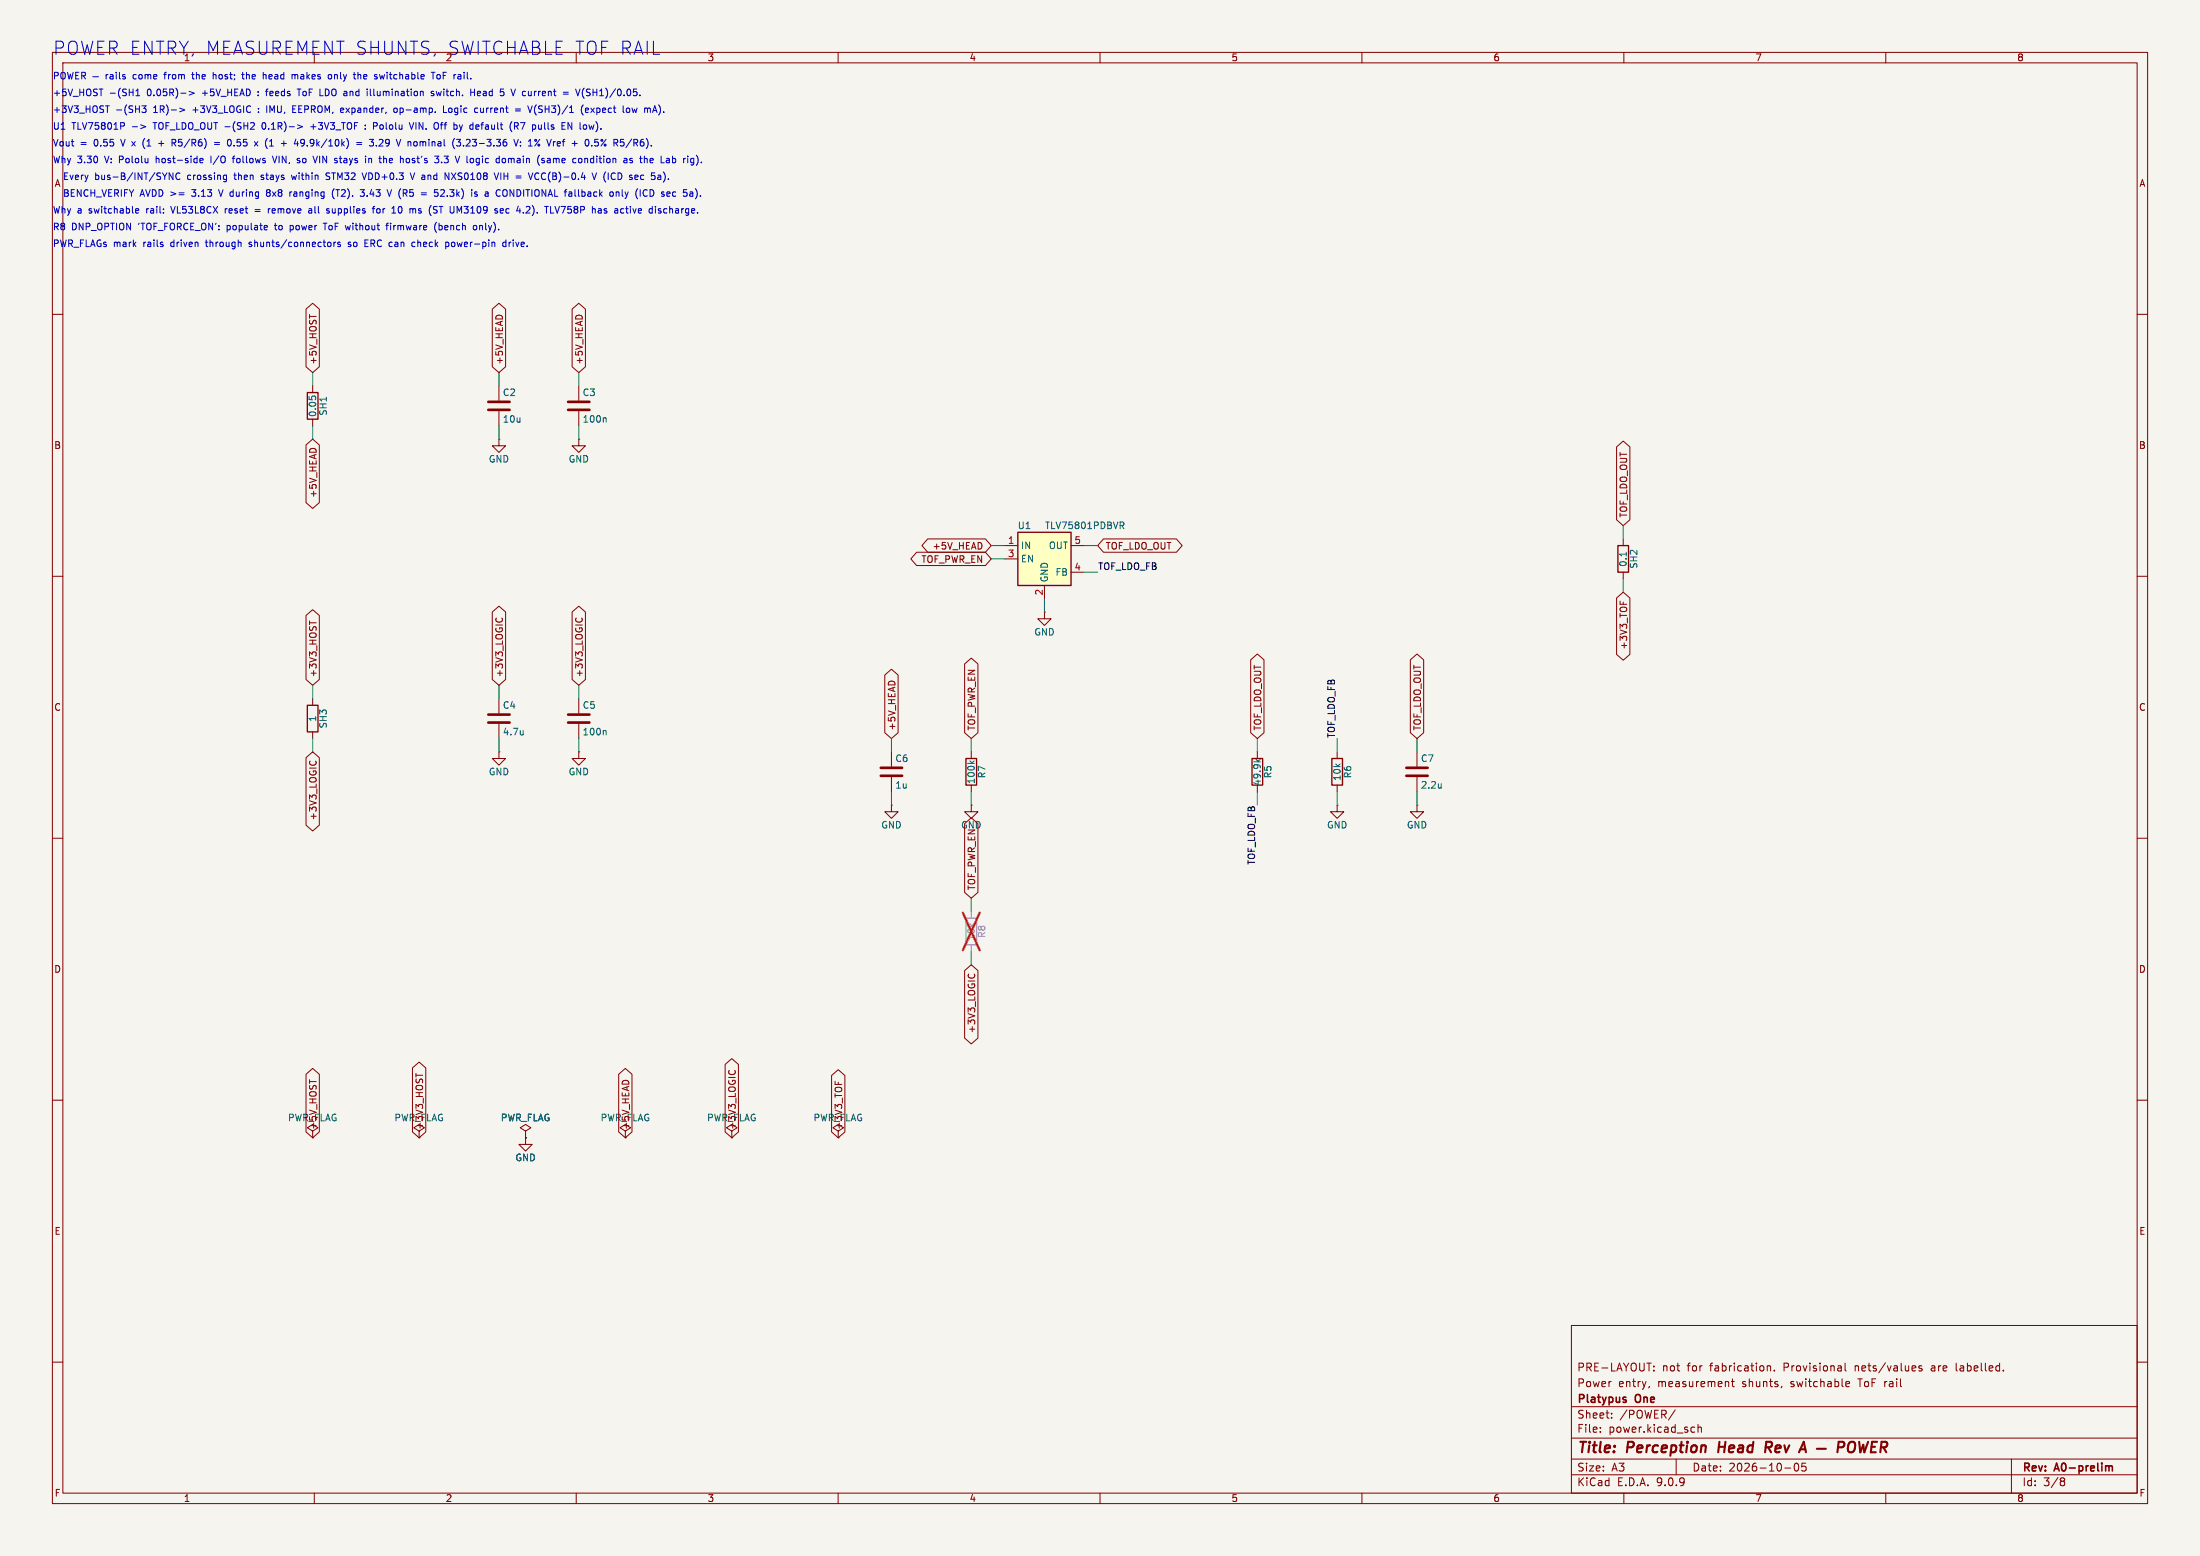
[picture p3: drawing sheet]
<svg xmlns="http://www.w3.org/2000/svg" width="420mm" height="297mm" viewBox="0 0 420 297" stroke-linecap="round" stroke-linejoin="round" font-family="sans-serif">
<path d="M0 0h420v297h-420z" fill="#f5f4ef" stroke="#f5f4ef" stroke-width=".19"/>
<g fill="none" stroke="#840000" stroke-width=".19">
<path d="M10 10h400v277h-400zM12 12h396v273h-396zM160 10v2M210 10v2M260 10v2M310 10v2M360 10v2M10 60h2M408 60h2M10 110h2M408 110h2M95.2 133.4v2.7"/>
<path d="M95.2 138.2v2.8M10 160h2M408 160h2M10 210h2M408 210h2M300 253h108v32h-108zM10 260h2M300 278.5h108M300 274.5h108M300 268.5h108M305.5 273.2v.2M305.5 272.5v.1"/>
<path d="M307.7 270.5v.2M307.7 269.8v.1M314.9 264.6l-.2 .3M315.7 261.5v.2M315.7 260.8v.1M319.8 269.1l-1.3 1.9M320 278.5v3M323.1 272.4l.4 .1M323.5 273.3l-.4 .1M324.2 272.5l.2-.1 .3 .1 .1 .9M324.2 271.9v1.5M329.9 263.8l.1 .9"/>
<path d="M330.5 263.7h.6M330.7 263.2v1.3l.4 .2M337.4 260.7v1M337.4 260.8l.2-.1 .3 .1 .1 .9M338.7 261.5v.2M340.2 264.6l-.2 .3M342.7 279.4l.2-.1a.8 .8 0 0 1 .5 .7 .8 .8 0 0 1-.5 .8l-.2-.2-.2-.4zM344.7 279.3h-.7l-.1 .7 .3-.1h.5l.1 .2-.1 .5-.2 .2-.6-.2M352.2 260.2v1.3l.2 .2M352.4 263.8l.5-.1 .2 .3-.7 .2M352.4 264.6h.6M365.7 260.8v.2l-.7 .2"/>
<path d="M366.9 260.8l-.4-.1-.2 .2 .1 .2 .5 .2v.3h-.6M373.4 260.2l.1 1.4M382.4 261.5v.2M384 278.5v6.5M408 260h2M60 285v2M110 285v2M160 285v2M210 285v2M260 285v2M300 281.5h108M310 285v2"/>
<path d="M340.7 280.2h1.2M360 285v2M393.6 282.7h.3M393.9 282.7l.2 .2 .1 .4-.2 .2-.4 .1M394.2 282.4l-.3 .3"/>
</g>
<path d="M310.3 267.2l.2 .2-.2 .3M310.3 266.7l.1 .1M402.5 279.9l.1 .1M402.6 280v.8M402.6 280l.2-.2 .4 .1 .1 .9" fill="none" stroke="#840000" stroke-width=".3"/>
<path d="M328.3 275.2l-.3 2M337.5 276.3l.6 .9M338 275.2h-.8l-.2 2M338 276.2l-.9 .1M350.9 276.3h.7a.55 .55 0 0 0 .5-.5 .55 .55 0 0 0-.3-.6h-.8l-.2 2M353 275.5a.69 .69 0 0 1 1.1 0 1.47 1.47 0 0 1-.6 1.7l-.5-.1a1.5 1.5 0 0 1 0-1.6zM354.9 275.2l.2 2 .6-1.4 .2 1.4 .7-2M357.3 276.2h.6M358.3 275.2h-.9l-.3 2h1M359.1 276.3h.7a.55 .55 0 0 0 .5-.5 .55 .55 0 0 0-.3-.6h-.8l-.2 2M359.5 276.3l.6 .9" fill="none" stroke="#840000" stroke-width=".4"/>
<path d="M93.2 136.4h4.1M93.2 137.9h4.1" fill="none" stroke="#840000" stroke-width=".51"/>
<path d="M99.9 139.4v.9M99.9 140.2h-.1" fill="none" stroke="#006464" stroke-width=".19"/>
<path d="M194.3 101.6h10.2v10.2h-10.2z" fill="#ffffc2"/>
<path d="M58.7 74.9h2v5.1h-2zM194.3 101.6h10.2v10.2h-10.2zM308.9 104.1h2v5.1h-2zM58.7 134.6h2v5.1h-2zM184.4 144.8h2v5.1h-2zM239 144.8h2v5.1h-2zM254.3 144.8h2v5.1h-2z" fill="none" stroke="#840000" stroke-width=".25"/>
<g fill="none" stroke="#840000" stroke-width=".19">
<path d="M58.4 59l1.3-1.1 1.3 1.1v11l-1.3 1.1-1.3-1.1zM94 59l1.2-1.1 1.3 1.1v11l-1.3 1.1-1.2-1.1zM109.2 59l1.3-1.1 1.3 1.1v11l-1.3 1.1-1.3-1.1zM59.7 73.7v1.2M95.2 73.7v2.8M95.2 78.5v2.8M110.5 73.7v2.8M110.5 78.5v2.8M58.4 84.9l1.3-1.1 1.3 1.1v11l-1.3 1.2-1.3-1.2zM59.7 80v1.3M95.2 83.8v1.3h1.3l-1.3 1.3-1.2-1.3h1.2M95.2 83.8h.1"/>
<path d="M110.5 83.8v1.3h1.3l-1.3 1.3-1.3-1.3h1.3M110.5 83.8h.1M308.6 85.3l1.3-1.1 1.3 1.1v13.9l-1.3 1.1-1.3-1.1zM58.4 117.5l1.3-1.1 1.3 1.1v12.2l-1.3 1.1-1.3-1.1zM59.1 118.5v.7M94 116.8l1.2-1.1 1.3 1.1v12.9l-1.3 1.1-1.2-1.1zM94.8 118l-.1 .2M95.8 118l.1 .2M109.2 116.8l1.3-1.1 1.3 1.1v12.9l-1.3 1.1-1.3-1.1zM110 118l-.1 .2M111 118l.2 .2M175 105.4h13.1l1.1 1.3-1.1 1.3h-13.1l-1.1-1.3z"/>
<path d="M177.1 102.9h11l1.1 1.2-1.1 1.3h-11l-1.1-1.3zM191.8 104.1h2.5M191.8 106.7h2.5M199.4 116.8v1.3h1.3l-1.3 1.3-1.3-1.3h1.3M199.4 116.8h.1M199.4 111.8v2.5M204.5 104.1h2.5M204.5 109.2h2.5M210.7 102.9h13.9l1.1 1.2-1.1 1.3h-13.9l-1.2-1.3zM308.6 114.1l1.3-1.1 1.3 1.1v10.8l-1.3 1.1-1.3-1.1zM309.3 114.7v.6M309.9 102.9v1.2"/>
<path d="M309.9 109.2v1.3M59.7 133.4v1.2M59.7 139.7v1.3M110.5 133.4v2.7M110.5 138.2v2.8M168.9 128.8l1.3-1.1 1.3 1.1v11.1l-1.3 1.1-1.3-1.1zM184.1 126.7l1.3-1.1 1.3 1.1v13.2l-1.3 1.1-1.3-1.1zM238.8 125.9l1.2-1.1 1.3 1.1v14l-1.3 1.1-1.2-1.1zM269.2 125.9l1.3-1.1 1.3 1.1v14l-1.3 1.1-1.3-1.1zM58.4 144.6l1.3-1.1 1.3 1.1v12.9l-1.3 1.1-1.3-1.1zM59.2 145.3l-.1 .2M60.2 145.3l.2 .2"/>
<path d="M95.2 143.5v1.3h1.3l-1.3 1.3-1.2-1.3h1.2M95.2 143.5h.1M110.5 143.5v1.3h1.3l-1.3 1.3-1.3-1.3h1.3M110.5 143.5h.1M170.2 153.7v1.2h1.2l-1.2 1.3-1.3-1.3h1.3M170.2 153.7h.1M170.2 143.5v2.8M170.2 148.3v2.8M184.1 157.2l1.3-1.1 1.3 1.1v13.1l-1.3 1.2-1.3-1.2zM185.4 153.7v1.2h1.3l-1.3 1.3-1.3-1.3h1.3M185.4 153.7h.1M185.4 143.5v1.3"/>
<path d="M185.4 149.9v1.2M240 143.5v1.3M240 149.9v1.2M255.3 153.7v1.2h1.2l-1.2 1.3-1.3-1.3h1.3M255.3 153.7h.1M255.3 143.5v1.3M255.3 149.9v1.2M270.5 153.7v1.2h1.3l-1.3 1.3-1.3-1.3h1.3M270.5 153.7h.1M270.5 143.5v2.8M270.5 148.3v2.8M184.1 185.3l1.3-1.1 1.3 1.1v12.8l-1.3 1.2-1.3-1.2z"/>
<path d="M184.9 185.9l-.1 .3M186 185.9l.1 .3M58.4 205l1.3-1.1 1.3 1.1v11.1l-1.3 1.1-1.3-1.1zM59.7 215.9l1-.6-1-.7-1 .7 1 .6v1.3M59.7 217.2h.1M78.7 203.8l1.3-1.1 1.3 1.1v12.3l-1.3 1.1-1.3-1.1zM79.4 204.9v.7M80 215.9l1-.6-1-.7-1 .7 1 .6v1.3M80 217.2h.1M100.3 217.2v1.2h1.3l-1.3 1.3-1.2-1.3h1.2M100.3 217.2h.1M100.3 215.9l1-.6-1-.7-1 .7 1 .6v1.3"/>
<path d="M118.1 205l1.3-1.1 1.3 1.1v11.1l-1.3 1.1-1.3-1.1zM119.4 215.9l1-.6-1-.7-1 .7 1 .6v1.3M119.4 217.2h.1M138.4 203.2l1.3-1.1 1.3 1.1v12.9l-1.3 1.1-1.3-1.1zM139.2 204.3l-.1 .3M139.7 215.9l1-.6-1-.7-1 .7 1 .6v1.3M139.7 217.2h.1M140.2 204.3l.2 .3M158.7 205.3l1.3-1.1 1.3 1.1v10.8l-1.3 1.1-1.3-1.1zM159.4 206.4v.6M160 215.9l1-.6-1-.7-1 .7 1 .6v1.3M160 217.2h.1"/>
</g>
<g fill="none" stroke="#006464" stroke-width=".19">
<path d="M59 75.7v.6M59.5 75.7l.2-.1 .5 .1M115.5 79.7l.2 .2v.7M213.8 99.6h.5l.3 .3-.2 .3-.6 .1M214.1 100.3l.5 .6M310.5 105.4v.7M115.5 139.4l.2 .2v.7M185.2 145.2l.4 .5M186 145.2l-.5 .4M239.8 144.9l.4 .5M240.6 144.9l-.5 .4M275.1 149.6v.8"/>
<path d="M275.1 150.3v.1"/>
</g>
<path d="M93.2 76.7h4.1M93.2 78.2h4.1M108.5 76.7h4M108.5 78.2h4M108.5 136.4h4M108.5 137.9h4M168.1 146.6h4.1M168.1 148.1h4.1M268.5 146.6h4M268.5 148.1h4" fill="none" stroke="#840000" stroke-width=".51"/>
<path d="M184.4 175.3h2v5h-2z" fill="none" stroke="#9c9b98" stroke-width=".25"/>
<path d="M185.4 174v1.3M185.4 180.3v1.3" fill="none" stroke="#9c9b98" stroke-width=".19"/>
<path d="M183.8 174.2l3.2 7.2M187 174.2l-3.2 7.2" fill="none" stroke="#e12e31" stroke-width=".46"/>
<g fill="none" stroke="#009600" stroke-width=".19">
<path d="M59.7 71.1v2.6M95.2 71.1v2.6M110.5 71.1v2.6M59.7 81.3v2.5M95.2 81.3v2.5M110.5 81.3v2.5M189.2 104.1h2.6M189.2 106.7h2.6M199.4 114.3v2.5M207 104.1h2.5M207 109.2h2.5M309.9 100.3v2.6"/>
<path d="M309.9 110.5v2.5M59.7 130.8v2.6M95.2 130.8v2.6M110.5 130.8v2.6M59.7 141v2.5M95.2 141v2.5M110.5 141v2.5M170.2 141v2.5M170.2 151.1v2.6M185.4 141v2.5M185.4 151.1v2.6M240 141v2.5"/>
<path d="M240 151.1v2.6M255.3 141v2.5M255.3 151.1v2.6M270.5 141v2.5M270.5 151.1v2.6M185.4 171.5v2.5M185.4 181.6v2.6"/>
</g>
<g fill="none" stroke="#0000c2" stroke-width=".19">
<path d="M10.4 14.5l.6-.1 .1-.2v-.3l-.7-.1v1.3M11.7 14l.2-.2a.43 .43 0 0 1 .6 .4v.4a.42 .42 0 0 1-.5 .5 .42 .42 0 0 1-.4-.5zM12.9 13.8l.3 1.3 .2-.9 .3 .9 .3-1.3M14.5 14.4h.4M15.1 13.8h-.6v1.3h.6M15.6 14.5l.6-.1 .1-.2v-.3l-.7-.1v1.3M15.9 14.5l.4 .6M17.7 14.6h1.1M20.3 14.2v.9M20.6 14.2l-.3 .3M21 14.3h.5l.1 .8M21.6 14.5l-.4 .1-.2 .2 .2 .3 .4-.1"/>
<path d="M22.2 13.8v.1M22.2 14.2v.9M22.8 13.8v1.1l.2 .2M23.9 14.3l-.3-.1-.2 .2 .1 .2 .4 .1v.3h-.5M25.9 18.3h.8M25.9 17.4l.4-.4v1.3M36.1 17.4l1 .4-1 .4M36.6 14.2h.5M36.8 13.8v1.2M40.7 13.8v1.3M41.1 14.2l-.4 .1M46.1 14.2h.5"/>
<path d="M46.3 13.8v1.1l.3 .2M49.3 18.2v.1M49.3 17.5v.1M50.3 14.3h.4l.1 .8M50.7 17.4h.5M50.9 17.1v1.2M55.8 14.3l.3-.1 .2 .2M56.3 14.4v.7M56.7 17h.8M56.8 14.3l-.3-.1-.2 .2M57.1 17v1.3M62.9 14.2l.3 .1 .1 .2v.5l-.4 .1"/>
<path d="M68.3 14.3l.4-.1 .2 .2M68.3 13.8v1.3M70.7 17v1.1l.2 .2M72.5 14.2l.2 .9 .2-.6 .3 .6M82.3 13.8h.7M82.7 13.8v1.3M82.8 17.5l-.3-.1-.2 .2 .1 .2 .4 .1v.3h-.5M83.3 17.4l.2 .9M83.5 14.3l.1-.1 .4 .1 .1 .5-.2 .2-.3 .1-.1-.1zM89.9 17.6h.7M90.6 17v1.3M91.3 17.4l-.2 .2v.5l.2 .2"/>
<path d="M91.7 17.7l-.6 .1M107.5 17.6h1M107.5 18h1M109.9 17l.4 1.3 .4-1.3M111.5 16.8l-.3 .9M111.9 18.2l.5 .1M112.5 17h-.3l-.3 .2 .2 .3 .3 .2M20.1 20.2h.8M23.5 23.4l.3 .2-.1 .3-.2 .2M25.3 24.2h.9M26.9 23.8l.9 .4-.9 .4M27.1 20.2h.8l-.4 .5 .3 .1v.6l-.2 .1-.4-.1"/>
<path d="M27.4 26.8l-.1 .5 .1 .7M30.3 27.4h1M32.3 33l.7 1.3v-1.3M32.6 39.4l.4 1.3M33.1 27.3l.5 .6M33.4 26.7l-.6-.1v1.3M33.4 27.2l-.6 .1M34.3 20.6l1 .4-1 .4M34.4 33.1a.6 .6 0 0 0-.9 .4 .6 .6 0 0 0 .6 .8l.3-.1M36.6 36.2h.8M36.6 37.4l.2 .1M38.2 30.6l.6-.1-.1-.2-.4-.1-.1 .2v.6h.5"/>
<path d="M40.3 29.8v1.3M40.9 27.2h1M40.9 27.6h1M41.7 36.2l.5 1.3M43 39.8v.9M43.2 39.8l-.2 .3M43.6 26.7l.1-.1a.68 .68 0 0 1 .5 .6 .68 .68 0 0 1-.5 .7 .84 .84 0 0 1-.1-1.2zM44.3 30.2h.5M44.6 33.4h.5M44.8 29.8l-.3 .2v1.1M44.8 33l.1 1.2M48.4 23.5l.2 .1-.1 .3-.7 .8h.8"/>
<path d="M48.6 27l.6 .9M49.2 27l-.6 .9M49.3 21.4v.1M49.3 20.7v.1M49.8 34.2l.4 .1M50.2 33.4l-.4 .2 .1 .2h.3M50.2 23.5l-.2 .4 .2 .7M50.9 20.2v1.3M51 26.4l-.2 .4M51.1 36.7l-.2-.2 .2-.3h.2l.3 .2-.3 .3M51.1 36.7l-.2 .3v.4l.2 .1 .4-.1 .1-.2v-.2l-.3-.3M51.1 36.7h.2"/>
<path d="M51.2 39.8v.9M51.5 27.9h.7M51.6 39.8l-.4 .3M51.7 26.8l.1-.2v1.3M52 29.8l.4 1.3 .5-1.3M53.7 27.4h1M54.2 26.9v1M55.6 33.4l.3 .9 .2-.6 .3 .6M55.7 36.6l-.2 .1M55.9 20.8h.4M56.5 26.5l-.3 .9M56.5 36.6l-.4 .1"/>
<path d="M56.5 20.2h-.6v1.3h.6M56.5 37h-.3l-.1 .2v.2l.4 .1M56.8 23.8l1 .4-1 .4M57.1 30.6l.2 .2-.2 .3M57.1 30.2l.1 .1M57.9 27.8l-.4 .1M58 26.7l-.4-.1-.2 .2 .1 .5h.5M59 39.9h.4l.1 .8M59.3 24.2h1M59.8 29.8l.4 1.3 .4-1.3M62.4 39.9h.4M63 33.1l-.5-.1-.2 .1v.4l.5 .2 .2 .3-.3 .3-.5-.1"/>
<path d="M63.8 36a1.46 1.46 0 0 0 0 2M64.1 36.2h.7M64.5 36.2v1.3M64.8 30.2h.5M65 29.8v1.2M68.1 27.2h1M68.1 27.6h1M68.8 36.2h.7l-.4 .5 .4 .1v.4l-.2 .3h-.4M69.7 24.6v.1M69.7 23.9v.1M70 33l-.5 1.3M70.1 37.4v.1"/>
<path d="M70.4 30.3l.2-.1 .3 .1v.8M70.4 30.2v.9M70.5 26.6h.8l-.4 .5M71.1 39.8h.4M71.3 24.1l.6-.1 .1-.2v-.3l-.7-.1v1.3M71.5 39.4l-.3 .2v1.1M72.3 39.8l-.3 .1-.1 .2 .1 .5 .3 .1M72.9 26.6l-.5 .1M73.1 27.1l-.8 .8h.8M73.4 30.2l.4 .2v.7M74.7 36.2l-.4 1.3M75.3 20.7l.3-.1 .2 .3v.3l-.2 .3-.3-.1-.1-.2z"/>
<path d="M76.3 39.4a.79 .79 0 0 0 0 1.3M77.5 30.8l.3 .3 .3-.1 .1-.2M77.5 30.5l.3-.3 .3 .1 .1 .2M77.9 27v.9M78.1 23.4l.5 1.3 .4-1.3M78.3 27l-.4 .1M78.3 33l.4 1.3 .5-1.3M79.2 39.8l.1 .2v.7M82.3 39.2l-.2 .4M83.5 39.5l-.5-.1-.2 .1M83.6 36.2h-.6l-.1 .6M83.6 23.6v.9"/>
<path d="M84.1 36.3l.5-.1 .2 .4-.7 .9h.7M84.3 31v.1M84.7 20.2v1.3h.6M84.8 31l.5 .1M84.8 29.8h.8M86.2 33l.8 1.3M87 33l-.8 1.3M87.1 26.6h.8l-.4 .5 .4 .1v.4l-.2 .3h-.4M87.3 39.4l.4 .9 .4-.9M87.7 23.8l.3 .9-.3 .4M88.5 27.8v.1M89.1 29.8l.1 1.2"/>
<path d="M89.2 26.6l-.2 .1M89.7 27.1l-.7 .8h.7M90.8 20.6l.4 .1M90.9 24.6l.4 .1M91 37l.1 .2-.1 .3M91 36.6l.1 .1M91.2 21.4l-.4 .1M91.3 23.8l-.4 .1M91.4 24.1l-.6 .1M94.7 36.9l.1 .4 .5 .2M95.2 33l-.4 1.3M95.5 36.3h-.6l-.2 .4"/>
<path d="M95.6 39.9l.3-.1 .2 .3-.6 .1M95.6 33v1.3M96 36.4l.3-.2 .5 .2M96.1 30.2l.3 .1 .1 .2v.5l-.4 .1M96.6 39.9v.7M97.1 30.2v.9M97.4 37.5v-1.3l.7 1.3M97.4 30.2l-.3 .1M97.7 25.1v.1M97.7 23.2v.1M98.1 26.6l.4 1.3 .4-1.3M98.2 24.1l.6-.1 .1-.2v-.3l-.7-.1v1.3"/>
<path d="M98.4 20.8h1M98.4 21.2h1M98.5 24.1l.4 .6M98.9 39.3l-.3 .9M99.4 27.8v.1M99.4 27.1v.1M100.8 20.2l.4 1.3 .4-1.3M100.9 33l.4 1.3 .4-1.3M100.9 27.9h.7M101.1 39.5l-.5-.1-.1 .1M101.1 39.9l-.7 .8h.8M101.2 26.6l-.3 .4"/>
<path d="M102.4 20a1.46 1.46 0 0 0 0 2M102.9 34.2l-.4 .1M102.9 33.1h-.6l-.2 .4M103.4 24.6l-.4 .1M103.4 23.8v.9M104.5 30.3h.5v.8M105 30.5l-.4 .1-.2 .2 .2 .3 .4-.1M106 39.4l.4 1.3 .4-1.3M107.3 27h.5M107.8 26.6l-.2 .1M109.2 23.4v1.3l-.8-1.3v1.3M111.3 20a1.46 1.46 0 0 0 0 2"/>
<path d="M111.6 30.3l.2-.1 .3 .1 .1 .8M111.6 30.2v.9M111.8 21l.6-.1-.1-.2-.4-.1-.1 .2v.6h.5M112.2 26.7l.2 .4-.2 .7M113 33l.5 1.3 .4-1.3M114.2 26.6h-.6l-.1 .6M114.7 26.8l.2-.2 .2 .2-.2 .2-.1-.1M115.5 27.5l-.2 .2 .2 .2M115.6 32.9a1.49 1.49 0 0 0 0 1.8M115.7 26.6l-1 1.3M115.8 39.9l-.3-.1-.2 .3 .6 .3M117.8 36.6l.4 .2v.7"/>
<path d="M118.8 36.2v1.1l.2 .2M119.3 36.6l.3 .9-.3 .4M119.4 39.8h.5M119.6 20.9l.2-.3 .3 .1 .1 .2-.1 .5-.3 .1-.2-.3M120.4 30.6l.3 .1 .1 .2-.5 .2M120.4 30.2l.3 .1M120.7 20.6l.2 .9 .2-.6M121 27.3h.5M121.5 26.6h-.5v1.3M122.1 30.2h.5M122.3 29.8v1.1M122.4 34.2h.5"/>
<path d="M122.4 33.5h.5M123 29.8v1.3M124.6 21.5l.4-1.3 .4 1.3M124.7 21.1h.6M124.8 36.5l-.2-.2-.5-.1v1.3l.5-.1 .2-.2M125 33h-.6l-.1 .6M125.9 39.8l.3 .1M126.6 32.8a1.48 1.48 0 0 1 .2 1.7M127.2 39.8l-.4 .1-.1 .2 .1 .5 .4 .1M127.6 34.2v.1M131.1 36.2h-.6l-.1 .6M132.7 36l.3 .4"/>
<path d="M133.7 37.4v.1M133.9 31v.1M25.9 40.2l.6-.1-.1-.2-.3-.1-.2 .2v.6h.5M47.5 47l.2 .1M47.7 46.2l-.2 .2 .2 .2M48.7 40h1M48.7 40.4h1M50.9 43l.1 .3-.6 .1M51 43.8l-.1 .1M55.4 43v1.3M55.4 43.8l.1 .1M55.5 43l-.1 .1"/>
<path d="M59.5 40.1l-.4 .1-.2 .2 .2 .3 .4-.1M61.7 42.6h.7M62 42.6v1.3M62.4 40.2l.4 .1 .1 .2-.2 .2-.3-.1M63.1 46.3l.1 .2-.1 .5M63.7 46.2v.9M64.1 46.2l-.4 .3M65 46.3l-.4-.1-.1 .2v.2l.5 .1v.3h-.5M66.5 47l.3 .1M66.8 46.2l-.3 .2v.2h.3M69.7 46.4h.4M70.3 45.8h-.6v1.3h.6"/>
<path d="M73.7 43h.4M74.1 42.6l-.3 .2v1.1M78.9 46.2l.3 .1M79.2 47l-.3 .1M83 40l.3 .1 .2 .3-.3 .3h-.3M83.3 42.4a1.46 1.46 0 0 0 0 2M83.8 42.6v1.3M83.8 43.8l.1 .1M83.9 43l-.1 .1M85.2 46.2l.4 .1 .1 .2-.1 .5-.4 .1M86.2 46.3v.7M90.5 43.1l.3-.1 .2 .3v.3l-.2 .3-.3-.1-.1-.2z"/>
<path d="M95.6 40.6h.4M96.6 45.8v1.3M96.6 46.3l-.4-.1-.2 .3 .1 .5h.5M97.2 46.2v.9M97.4 46.2l-.2 .3M105.1 40.7h.6M115.9 40.5l-.2 .2-.4-.1M119.7 40.6l.2 .1M125.9 40.2l.3 .1v.2l-.4 .2"/>
</g>
<text font-size="3.5" fill="#0000c2" x="10" y="10.7">POWER ENTRY, MEASUREMENT SHUNTS, SWITCHABLE TOF RAIL</text>
<g font-size="2.8" fill="#840000">
<text x="301" y="277.9">Title:</text>
<text x="310.6" y="277.9">Perception</text>
<text x="328.9" y="277.9">Head</text>
<text x="338.6" y="277.9">Rev</text>
<text x="346.2" y="277.9">A</text>
</g>
<g font-size="2.1" fill="#840000">
<text x="301" y="262">PRE-LAYOUT:</text>
<text x="317.3" y="262">not</text>
<text x="322.2" y="262">for</text>
<text x="326.6" y="262">fabrication.</text>
<text x="340.8" y="262">Provisional</text>
<text x="354.5" y="262">nets/values</text>
<text x="369.2" y="262">are</text>
<text x="374.1" y="262">labelled.</text>
<text x="301" y="268.2">Platypus</text>
<text x="301" y="265">Power</text>
<text x="308.9" y="265">entry,</text>
<text x="312.3" y="268.2">One</text>
<text x="316.5" y="265">measurement</text>
<text x="332.7" y="265">shunts,</text>
<text x="342.1" y="265">switchable</text>
<text x="355.2" y="265">ToF rail</text>
<text x="301" y="273.7">File:</text>
<text x="301" y="271">Sheet:</text>
<text x="307.1" y="273.7">power.kicad_sch</text>
<text x="309.2" y="271">/POWER/</text>
<text x="301" y="281.1">Size:</text>
<text x="307.6" y="281.1">A3</text>
<text x="323" y="281.1">Date:</text>
<text x="330" y="281.1">2026-10-05</text>
<text x="386" y="281.3">Rev:</text>
<text x="392.4" y="281.3">A0-prelim</text>
<text x="301" y="283.9">KiCad</text>
<text x="308.7" y="283.9">E.D.A.</text>
<text x="316.3" y="283.9">9.0.9</text>
<text x="386" y="283.9">Id:</text>
<text x="390.1" y="283.9">3/8</text>
</g>
<g font-size="1.8" fill="#840000">
<text x="35" y="11.9">1</text>
<text x="135" y="11.9">3</text>
<text x="185" y="11.9">4</text>
<text x="235" y="11.9">5</text>
<text x="285" y="11.9">6</text>
<text x="335" y="11.9">7</text>
<text x="385" y="11.9">8</text>
<text x="10.3" y="35.9">A</text>
<text x="408.3" y="35.9">A</text>
<text x="60.6" y="69.7" transform="rotate(-90 60.6 69.7)">+5V_HOST</text>
<text x="96.2" y="69.7" transform="rotate(-90 96.2 69.7)">+5V_HEAD</text>
<text x="111.4" y="69.7" transform="rotate(-90 111.4 69.7)">+5V_HEAD</text>
<text x="10.3" y="85.9">B</text>
<text x="408.2" y="85.9">B</text>
<text x="60.6" y="95.1" transform="rotate(-90 60.6 95.1)">+5V_HEAD</text>
<text x="310.8" y="98.9" transform="rotate(-90 310.8 98.9)">TOF_LDO_OUT</text>
<text x="175.8" y="107.6">TOF_PWR_EN</text>
<text x="177.9" y="105.1">+5V_HEAD</text>
<text x="211" y="105.1">TOF_LDO_OUT</text>
<text x="310.8" y="124.1" transform="rotate(-90 310.8 124.1)">+3V3_TOF</text>
<text x="60.6" y="129.4" transform="rotate(-90 60.6 129.4)">+3V3_HOST</text>
<text x="96.2" y="129.4" transform="rotate(-90 96.2 129.4)">+3V3_LOGIC</text>
<text x="111.4" y="129.4" transform="rotate(-90 111.4 129.4)">+3V3_LOGIC</text>
<text x="10.3" y="135.9">C</text>
<text x="408.2" y="135.9">C</text>
<text x="171.1" y="139.5" transform="rotate(-90 171.1 139.5)">+5V_HEAD</text>
<text x="186.4" y="139.5" transform="rotate(-90 186.4 139.5)">TOF_PWR_EN</text>
<text x="241" y="139.5" transform="rotate(-90 241 139.5)">TOF_LDO_OUT</text>
<text x="271.5" y="139.5" transform="rotate(-90 271.5 139.5)">TOF_LDO_OUT</text>
<text x="60.6" y="156.7" transform="rotate(-90 60.6 156.7)">+3V3_LOGIC</text>
<text x="183.4" y="158.3">GND</text>
<text x="186.4" y="170" transform="rotate(-90 186.4 170)">TOF_PWR_EN</text>
<text x="10.3" y="185.9">D</text>
<text x="408.2" y="185.9">D</text>
<text x="186.4" y="197.3" transform="rotate(-90 186.4 197.3)">+3V3_LOGIC</text>
<text x="60.6" y="215.7" transform="rotate(-90 60.6 215.7)">+5V_HOST</text>
<text x="75.2" y="214.2">PWR_FLAG</text>
<text x="81" y="215.7" transform="rotate(-90 81 215.7)">+3V3_HOST</text>
<text x="120.3" y="215.7" transform="rotate(-90 120.3 215.7)">+5V_HEAD</text>
<text x="134.9" y="214.2">PWR_FLAG</text>
<text x="140.7" y="215.7" transform="rotate(-90 140.7 215.7)">+3V3_LOGIC</text>
<text x="161" y="215.7" transform="rotate(-90 161 215.7)">+3V3_TOF</text>
<text x="10.3" y="235.9">E</text>
<text x="408.3" y="235.9">E</text>
<text x="10.3" y="285.9">F</text>
<text x="35" y="286.9">1</text>
<text x="85" y="286.9">2</text>
<text x="135" y="286.9">3</text>
<text x="185" y="286.9">4</text>
<text x="235" y="286.9">5</text>
<text x="285" y="286.9">6</text>
<text x="335" y="286.9">7</text>
<text x="385" y="286.9">8</text>
<text x="408.3" y="285.9">F</text>
</g>
<g font-size="1.8" fill="#0000c2">
<text x="85" y="11.9">2</text>
<text x="25.7" y="15.5">come</text>
<text x="31.9" y="15.5">from</text>
<text x="37.4" y="15.5">the</text>
<text x="41.5" y="15.5">host;</text>
<text x="47.3" y="15.5">the</text>
<text x="51.5" y="15.5">head</text>
<text x="57.2" y="15.5">makes</text>
<text x="64.3" y="15.5">only</text>
<text x="69.4" y="15.5">the</text>
<text x="73.6" y="15.5">switchable</text>
<text x="84.7" y="15.5">ToF rail.</text>
<text x="10" y="18.7">+5V_HOST</text>
<text x="10" y="21.9">+3V3_HOST</text>
<text x="20.8" y="18.7">-(SH1</text>
<text x="22.1" y="21.9">-(SH3</text>
<text x="28.2" y="18.7">0.05R)-&gt;</text>
<text x="29.4" y="21.9">1R)-&gt;</text>
<text x="37" y="21.9">+3V3_LOGIC</text>
<text x="38.9" y="18.7">+5V_HEAD</text>
<text x="51.5" y="18.7">feeds</text>
<text x="51.5" y="21.9">IMU,</text>
<text x="56.7" y="21.9">EEPROM, expander,</text>
<text x="57.7" y="18.7">ToF LDO and</text>
<text x="71.5" y="18.7">illumination</text>
<text x="76.5" y="21.9">op-amp.</text>
<text x="84" y="18.7">switch.</text>
<text x="86.1" y="21.9">Logic</text>
<text x="91.7" y="18.7">Head</text>
<text x="92.3" y="21.9">current</text>
<text x="97.6" y="18.7">5</text>
<text x="100" y="18.7">V current</text>
<text x="103" y="21.9">V(SH3)/1</text>
<text x="110.2" y="18.7">=</text>
<text x="112.9" y="18.7">V(SH1)/0.05.</text>
<text x="113.2" y="21.9">(expect</text>
<text x="121.4" y="21.9">low</text>
<text x="125.7" y="21.9">mA).</text>
<text x="10" y="25.1">U1</text>
<text x="10" y="28.3">Vout</text>
<text x="13.7" y="25.1">TLV75801P</text>
<text x="15.3" y="28.3">=</text>
<text x="18" y="28.3">0.55</text>
<text x="23.4" y="28.3">V x</text>
<text x="27.9" y="28.3">(1</text>
<text x="29.6" y="25.1">TOF_LDO_OUT -(SH2</text>
<text x="31.1" y="28.3">+</text>
<text x="33.9" y="28.3">R5/R6)</text>
<text x="44.9" y="28.3">0.55</text>
<text x="50.3" y="28.3">x</text>
<text x="50.7" y="25.1">0.1R)-&gt;</text>
<text x="55.7" y="28.3">+</text>
<text x="58.5" y="28.3">49.9k/10k)</text>
<text x="60.1" y="25.1">+3V3_TOF</text>
<text x="70.5" y="28.3">=</text>
<text x="72.5" y="25.1">Pololu</text>
<text x="73.3" y="28.3">3.29</text>
<text x="78.7" y="28.3">V nominal</text>
<text x="79.7" y="25.1">VIN.</text>
<text x="84.5" y="25.1">Off</text>
<text x="88.5" y="25.1">by</text>
<text x="89.7" y="28.3">(3.23-3.36</text>
<text x="91.8" y="25.1">default</text>
<text x="99.6" y="25.1">(R7</text>
<text x="101.7" y="28.3">V: 1%</text>
<text x="104.1" y="25.1">pulls</text>
<text x="108.4" y="28.3">Vref</text>
<text x="109.9" y="25.1">EN low).</text>
<text x="113.3" y="28.3">+</text>
<text x="116" y="28.3">0.5%</text>
<text x="121.7" y="28.3">R5/R6).</text>
<text x="10" y="31.5">Why 3.30</text>
<text x="12.3" y="34.7">Every</text>
<text x="18.5" y="34.7">bus-B/INT/SYNC</text>
<text x="20.1" y="31.5">V: Pololu</text>
<text x="30.2" y="31.5">host-side</text>
<text x="36.3" y="34.7">crossing</text>
<text x="40.9" y="31.5">I/O</text>
<text x="45.3" y="31.5">follows</text>
<text x="45.4" y="34.7">then</text>
<text x="50.7" y="34.7">stays</text>
<text x="53.2" y="31.5">VIN,</text>
<text x="56.8" y="34.7">within</text>
<text x="58" y="31.5">so</text>
<text x="61.4" y="31.5">VIN</text>
<text x="63.5" y="34.7">STM32</text>
<text x="65.6" y="31.5">stays</text>
<text x="70.7" y="34.7">VDD+0.3</text>
<text x="71.6" y="31.5">in</text>
<text x="74.5" y="31.5">the</text>
<text x="78.7" y="31.5">host's</text>
<text x="80.1" y="34.7">V and</text>
<text x="85.5" y="31.5">3.3</text>
<text x="87" y="34.7">NXS0108</text>
<text x="89.7" y="31.5">V logic</text>
<text x="96.8" y="34.7">VIH</text>
<text x="97.8" y="31.5">domain</text>
<text x="101" y="34.7">=</text>
<text x="103.7" y="34.7">VCC(B)-0.4</text>
<text x="105.9" y="31.5">(same</text>
<text x="112.9" y="31.5">condition</text>
<text x="116.1" y="34.7">V (ICD</text>
<text x="122.8" y="31.5">as</text>
<text x="123.5" y="34.7">sec</text>
<text x="126.1" y="31.5">the</text>
<text x="130.3" y="31.5">Lab</text>
<text x="10" y="41.1">Why a</text>
<text x="12.3" y="37.9">BENCH_VERIFY AVDD &gt;=</text>
<text x="17.1" y="41.1">switchable</text>
<text x="28.2" y="41.1">rail:</text>
<text x="33.2" y="41.1">VL53L8CX</text>
<text x="37.3" y="37.9">3.13</text>
<text x="42.7" y="37.9">V during</text>
<text x="43.6" y="41.1">reset</text>
<text x="52.1" y="37.9">8x8</text>
<text x="52.2" y="41.1">remove</text>
<text x="56.8" y="37.9">ranging</text>
<text x="60.2" y="41.1">all</text>
<text x="63.8" y="41.1">supplies</text>
<text x="65.1" y="37.9">(T2).</text>
<text x="70.7" y="37.9">3.43</text>
<text x="72.9" y="41.1">for</text>
<text x="76.1" y="37.9">V (R5</text>
<text x="76.7" y="41.1">10</text>
<text x="80.3" y="41.1">ms</text>
<text x="82.9" y="37.9">=</text>
<text x="84.2" y="41.1">(ST</text>
<text x="85.6" y="37.9">52.3k)</text>
<text x="88.4" y="41.1">UM3109</text>
<text x="92.9" y="37.9">is</text>
<text x="95.7" y="37.9">a</text>
<text x="97.2" y="41.1">sec</text>
<text x="98" y="37.9">CONDITIONAL</text>
<text x="101.5" y="41.1">4.2).</text>
<text x="107.2" y="41.1">TLV758P</text>
<text x="111.3" y="37.9">fallback</text>
<text x="116.3" y="41.1">has</text>
<text x="120.1" y="37.9">only</text>
<text x="120.8" y="41.1">active</text>
<text x="125.2" y="37.9">(ICD</text>
<text x="127.6" y="41.1">discharge.</text>
<text x="130.4" y="37.9">sec</text>
<text x="10" y="44.3">R8</text>
<text x="10" y="47.5">PWR_FLAGs mark</text>
<text x="13.7" y="44.3">DNP_OPTION</text>
<text x="26.5" y="44.3">'TOF_FORCE_ON':</text>
<text x="27.5" y="47.5">rails</text>
<text x="32.9" y="47.5">driven</text>
<text x="39.8" y="47.5">through</text>
<text x="43.6" y="44.3">populate</text>
<text x="48.2" y="47.5">shunts/connectors</text>
<text x="53" y="44.3">to</text>
<text x="56" y="44.3">power</text>
<text x="62.7" y="44.3">ToF without</text>
<text x="67.3" y="47.5">so</text>
<text x="70.7" y="47.5">ERC can</text>
<text x="75.1" y="44.3">firmware</text>
<text x="80.1" y="47.5">check</text>
<text x="84.4" y="44.3">(bench</text>
<text x="86.7" y="47.5">power-pin</text>
<text x="92" y="44.3">only).</text>
<text x="97.9" y="47.5">drive.</text>
</g>
<g font-size="1.8" fill="#006464">
<text x="95.9" y="75.8">C2</text>
<text x="111.1" y="75.8">C3</text>
<text x="60.6" y="79.7" transform="rotate(-90 60.6 79.7)">0.05</text>
<text x="62.6" y="79.4" transform="rotate(-90 62.6 79.4)">SH1</text>
<text x="95.9" y="80.9">10u</text>
<text x="111.1" y="80.9">100n</text>
<text x="93.2" y="88.5">GND</text>
<text x="108.5" y="88.5">GND</text>
<text x="194.2" y="101.2">U1</text>
<text x="199.4" y="101.2">TLV75801PDBVR</text>
<text x="194.8" y="105">IN</text>
<text x="194.8" y="107.5">EN</text>
<text x="200.1" y="105">OUT</text>
<text x="200.3" y="111.3" transform="rotate(-90 200.3 111.3)">GND</text>
<text x="201.4" y="110.1">FB</text>
<text x="310.7" y="108.3" transform="rotate(-90 310.7 108.3)">0.1</text>
<text x="312.8" y="108.7" transform="rotate(-90 312.8 108.7)">SH2</text>
<text x="197.4" y="121.5">GND</text>
<text x="60.6" y="137.9" transform="rotate(-90 60.6 137.9)">1</text>
<text x="95.9" y="135.5">C4</text>
<text x="111.1" y="135.5">C5</text>
<text x="62.6" y="139.1" transform="rotate(-90 62.6 139.1)">SH3</text>
<text x="95.9" y="140.6">4.7u</text>
<text x="111.1" y="140.6">100n</text>
<text x="93.2" y="148.2">GND</text>
<text x="108.5" y="148.2">GND</text>
<text x="170.8" y="145.6">C6</text>
<text x="186.3" y="149.7" transform="rotate(-90 186.3 149.7)">100k</text>
<text x="188.3" y="148.7" transform="rotate(-90 188.3 148.7)">R7</text>
<text x="242.9" y="148.7" transform="rotate(-90 242.9 148.7)">R5</text>
<text x="256.1" y="149.1" transform="rotate(-90 256.1 149.1)">10k</text>
<text x="258.2" y="148.7" transform="rotate(-90 258.2 148.7)">R6</text>
<text x="271.2" y="145.6">C7</text>
<text x="170.8" y="150.7">1u</text>
<text x="240.9" y="150.1" transform="rotate(-90 240.9 150.1)">49.9k</text>
<text x="271.2" y="150.7">2.2u</text>
<text x="168.1" y="158.3">GND</text>
<text x="253.2" y="158.3">GND</text>
<text x="268.5" y="158.3">GND</text>
<text x="54.9" y="214.2">PWR_FLAG</text>
<text x="95.5" y="214.2">PWR_FLAG</text>
<text x="114.6" y="214.2">PWR_FLAG</text>
<text x="155.2" y="214.2">PWR_FLAG</text>
<text x="98.3" y="221.8">GND</text>
</g>
<g font-size="1.8" fill="#a90000">
<text x="192.3" y="103.9">1</text>
<text x="192.3" y="106.4">3</text>
<text x="205" y="103.9">5</text>
<text x="199.1" y="113.7" transform="rotate(-90 199.1 113.7)">2</text>
<text x="205" y="109">4</text>
</g>
<g font-size="1.8" fill="#0f0f0f">
<text x="209.5" y="108.9">TOF_LDO_FB</text>
<text x="254.9" y="141" transform="rotate(-90 254.9 141)">TOF_LDO_FB</text>
<text x="239.7" y="165.2" transform="rotate(-90 239.7 165.2)">TOF_LDO_FB</text>
</g>
<g font-size="1.8" fill="#939391">
<text x="186.3" y="179.6" transform="rotate(-90 186.3 179.6)">10k</text>
<text x="188.3" y="179.1" transform="rotate(-90 188.3 179.1)">R8</text>
</g>
</svg>
